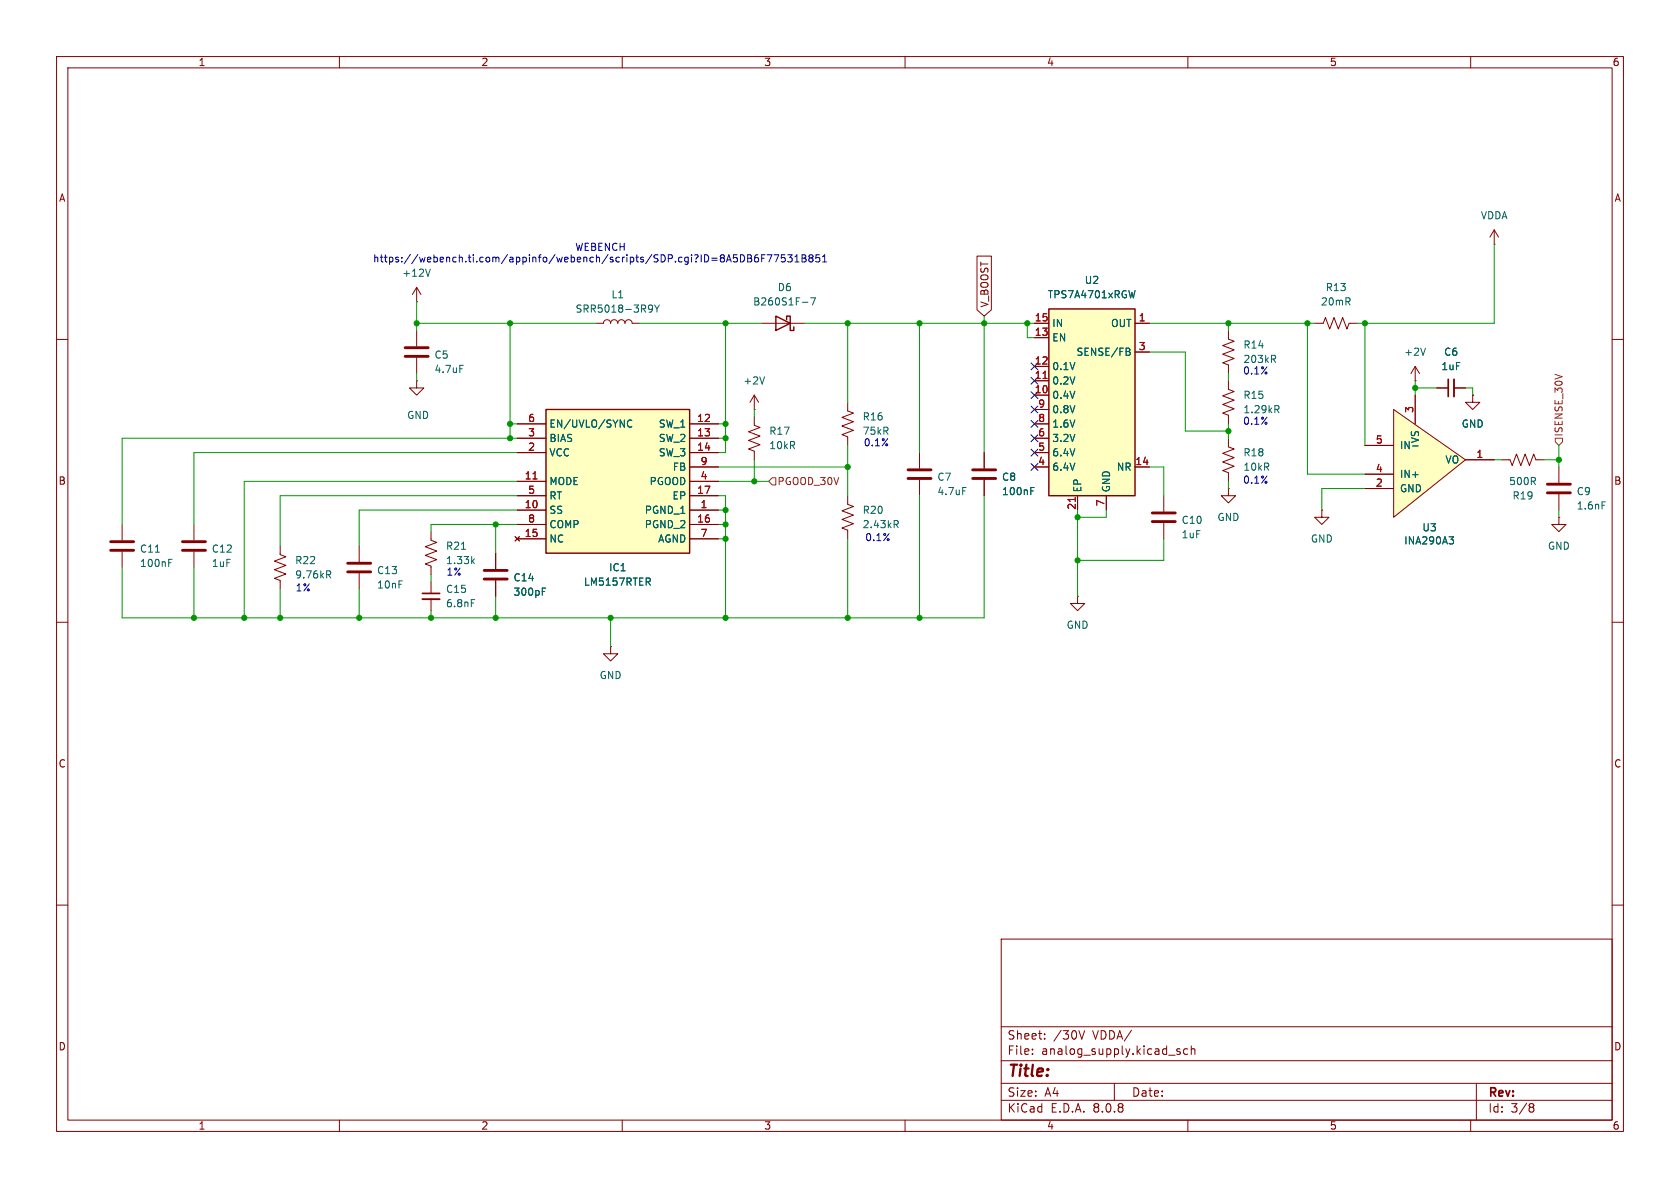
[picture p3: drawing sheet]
<svg xmlns="http://www.w3.org/2000/svg" width="297mm" height="210mm" viewBox="0 0 297 210" stroke-linecap="round" stroke-linejoin="round" font-family="sans-serif">
<g fill="none" stroke="#840000" stroke-width=".18">
<path d="M10 10h277v190h-277zM12 12h273v186h-273zM60 10v2M110 10v2M160 10v2M210 10v2M260 10v2M73.7 58.4v2.8M105.4 57.2h1.3a.64 .64 0 0 1 .6-.7 .64 .64 0 0 1 .6 .7 .64 .64 0 0 1 .7-.7 .64 .64 0 0 1 .6 .7 .64 .64 0 0 1 .7-.7 .64 .64 0 0 1 .6 .7 .64 .64 0 0 1 .6-.7 .64 .64 0 0 1 .7 .7h1.2M217.2 58.4v1.5l1 .4-2 .8 2 .7-2 .8 2 .8-2 .7 1 .4v1.5M232.4 57.2h1.5l.4-1.1 .8 2.1 .7-2.1 .8 2.1 .8-2.1 .7 2.1 .4-1h1.5M10 60h2"/>
<path d="M73.7 67.3v1.3h1.2l-1.2 1.3-1.3-1.3h1.3M73.7 67.3h.1M73.7 63.2v2.8M133.3 73.7v1.5l1.1 .4-2.1 .7 2.1 .8-2.1 .8 2.1 .7-2.1 .8 1 .4v1.5M285 60h2M21.6 92.7v2.8M21.6 97.5v2.8M63.5 96.5v2.8M76.2 94v1.5l1 .4-2 .7 2 .8-2 .8 2 .7-2 .8 1 .4v1.5M174 80v2.8M174 84.8v2.8M205.7 87.6v2.8"/>
<path d="M205.7 92.5v2.8M10 110h2M63.5 101.3v2.8M107.9 114.3v1.3h1.3l-1.3 1.2-1.2-1.2h1.2M107.9 114.3h.1M190.5 105.4v1.3h1.3l-1.3 1.3-1.3-1.3h1.3M190.5 105.4h.1M285 110h2M10 160h2M177 166h108v32h-108zM285 160h2M60 198v2"/>
<path d="M110 198v2M160 198v2M177 194.5h108M177 191.5h108M177 187.5h108M177 181.5h108M182.5 186.3v.1M182.5 185.5v.1M184.7 183.6v.1M184.7 182.8v.1M190.7 182.2l.5 1.5 .5-1.5M197 191.5v3"/>
<path d="M208.6 185.5l-.4-.1-.2 .2 .1 .2 .5 .2v.3h-.6M210 185.5l-.5-.1-.3 .3v.4l.2 .2h.6M210 198v2M210.6 185.5l.2-.1 .4 .1v.9M210.6 184.9v1.5M260 198v2M261 191.5v6.5M270.6 195.1l.4 .1 .2 .2-.3 .3M270.6 195.7h.3M270.9 195.7l.2 .2 .1 .4-.2 .2-.4 .1"/>
</g>
<path d="M71.6 63h4.1M71.6 61.5h4.1M19.6 97.3h4M19.6 95.8h4M61.5 99.6h4M172 84.6h4M172 83.1h4M203.7 92.2h4.1M203.7 90.7h4.1M61.5 101.1h4" fill="none" stroke="#840000" stroke-width=".51"/>
<g fill="none" stroke="#006464" stroke-width=".18">
<path d="M114.9 53.9l.4 .1a.84 .84 0 0 1-.3 1.2h-.2M115.4 54.5l-.3 .2h-.2M115.7 53.9l.4 .7M116.1 54.6v.6M116.6 53.9l-.5 .7M81.3 64.6h.6M225.1 63.5l.4 .6M225.3 62.8l.2 .3-.1 .3-.1 .1M27.5 97.6h.7M29.8 99.5h.5M29.8 98.9h.6M81.6 97.1h.7"/>
<path d="M83.5 99.2l.4 .4M83.9 98.8l-.5 .5M182.2 86.8h.5M182.2 86.2h.6"/>
</g>
<path d="M246.4 72.4l12.7 8.9-12.7 10.1z" fill="#ffffc2"/>
<path d="M241.3 78.7h5.1M246.4 72.4l12.7 8.9-12.7 10.1zM250.2 69.9v5M260.3 69.9v1.2h1.3l-1.3 1.3-1.2-1.3h1.2M260.3 69.9h.1M241.3 86.4h5.1M241.3 83.8h5.1M259.1 81.3h5.1" fill="none" stroke="#840000" stroke-width=".18"/>
<path d="M256.2 94.9h.8l-.5 .5M256.7 95.4l.3 .2v.3l-.3 .3" fill="none" stroke="#006464" stroke-width=".18"/>
<path d="M96.5 72.4h25.4v25.4h-25.4z" fill="#ffffc2"/>
<path d="M96.5 72.4h25.4v25.4h-25.4z" fill="none" stroke="#840000" stroke-width=".25"/>
<g fill="none" stroke="#840000" stroke-width=".18">
<path d="M73.7 53.3h.1M73.7 50.8l-.8 1.3M73.7 50.8v2.5M73.7 50.8l.7 1.3M91.4 74.9h5.1M91.4 77.5h5.1M121.9 74.9h5.1M121.9 77.5h5.1M217.2 77.5v1.5l1 .4-2 .7 2 .8-2 .8 2 .7-2 .8 1 .4v1.5M87.6 97.8v2.8M91.1 94.9l.7 .7M91.4 90.2h5.1"/>
<path d="M91.4 85.1h5.1M91.4 80h5.1M91.4 95.3h5.1M91.4 92.7h5.1M91.4 87.6h5.1M91.8 94.9l-.7 .7M121.9 90.2h5.1M121.9 85.1h5.1M121.9 80h5.1M121.9 95.3h5.1M121.9 92.7h5.1M121.9 87.6h5.1"/>
<path d="M121.9 82.6h5.1M265.4 81.3h1.6l.3 1 .8-2 .8 2 .7-2 .8 2 .7-2 .4 1h1.5M87.6 102.6v2.8"/>
</g>
<path d="M94.2 84.7h.7" fill="none" stroke="#a90000" stroke-width=".18"/>
<path d="M76.1 47.6l-.4 1.2M111.7 74.4a.6 .6 0 0 0-.8 .4 .6 .6 0 0 0 .6 .7l.2-.1M95.9 104.6h.4M95.9 104h.6M114.5 102.8l.5 .6M114.8 102.2l.2 .2-.2 .4" fill="none" stroke="#006464" stroke-width=".18"/>
<path d="M85.6 102.4h4.1M85.6 100.8h4.1" fill="none" stroke="#840000" stroke-width=".51"/>
<path d="M185.4 54.6h15.3v33h-15.3z" fill="#ffffc2"/>
<path d="M137.2 55.9l2.5 1.3-2.5 1.2zM139.1 56.5v-.6h.6v2.5h.6v-.6M185.4 54.6h15.3v33h-15.3z" fill="none" stroke="#840000" stroke-width=".25"/>
<g fill="none" stroke="#840000" stroke-width=".18">
<path d="M134.6 57.2h7.6M172.7 45.3h2.6v9.5l-1.3 1.1-1.3-1.1zM182.9 57.2h2.5M182.9 59.7h2.5M200.7 57.2h2.5M264.2 43.2h.1M264.2 40.6l-.8 1.3M264.2 40.6v2.6M264.2 40.6l.7 1.3M91.4 77.5h5.1M91.4 74.9h5.1M121.9 77.5h5.1"/>
<path d="M121.9 74.9h5.1M133.3 72.4h.1M133.3 69.9l-.7 1.2M133.3 69.9v2.5M133.3 69.9l.8 1.2M149.9 71.1v1.5l1 .4-2.1 .8 2.1 .7-2.1 .8 2.1 .8-2.1 .7 1.1 .4v1.5M182.9 69.9h2.5M182.9 67.3h2.5M182.9 64.8h2.5M182.9 77.5h2.5M182.9 74.9h2.5M182.9 72.4h2.5"/>
<path d="M200.7 62.2h2.5M217.2 67.3v1.5l1 .4-2 .8 2 .7-2 .8 2 .8-2 .7 1 .4v1.5M241.3 78.7h5.1M250.2 67.3h.1M250.2 64.8l-.8 1.2M250.2 64.8v2.5M250.2 69.9v5M250.2 64.8l.8 1.2M254 68.6h2M257 68.6h2.1M260.3 69.9h.1M34.3 92.7v2.8"/>
<path d="M34.3 97.5v2.8M49.5 96.5v1.5l1 .4-2 .8 2 .7-2 .8 2 .8-2 .7 1 .4v1.5M87.6 97.8v2.8M91.1 94.9l.7 .7M91.4 80h5.1M91.4 90.2h5.1M91.4 85.1h5.1M91.4 95.3h5.1M91.4 92.7h5.1M91.4 87.6h5.1M91.8 94.9l-.7 .7M121.9 82.6h5.1"/>
<path d="M121.9 80h5.1M121.9 90.2h5.1M121.9 85.1h5.1M121.9 95.3h5.1M121.9 92.7h5.1M121.9 87.6h5.1M149.9 87.6v1.6l1 .3-2.1 .8 2.1 .8-2.1 .7 2.1 .8-2.1 .7 1.1 .4v1.6M162.6 80v2.8M162.6 84.8v2.8M174 80v2.8M174 84.8v2.8M182.9 82.6h2.5"/>
<path d="M182.9 80h2.5M190.5 87.6v2.6M195.6 87.6v2.6M200.7 82.6h2.5M217.2 86.4v1.2h1.2l-1.2 1.3-1.3-1.3h1.3M217.2 86.4h.1M233.7 90.2v1.2h1.2l-1.2 1.3-1.3-1.3h1.3M233.7 90.2h.1M241.3 86.4h5.1M241.3 83.8h5.1M259.1 81.3h5.1M275.6 91.4v1.3h1.3l-1.3 1.3-1.3-1.3h1.3"/>
<path d="M275.6 91.4h.1M275.6 82.6v2.7M275.6 87.4v2.8M76.2 102.9v2M76.2 105.9v2.1M87.6 102.6v2.8"/>
</g>
<path d="M184.4 66.9h.7M94.2 84.7h.7M190.1 87.9v.8" fill="none" stroke="#a90000" stroke-width=".18"/>
<g fill="none" stroke="#006464" stroke-width=".18">
<path d="M141.9 53.4h.9M143.3 52.6h.9l-.6 1.3M200.7 51.4l-.3 1.2M111.7 74.4a.6 .6 0 0 0-.8 .4 .6 .6 0 0 0 .6 .7l.2-.1M135.2 66.6l-.5 1.3M199.5 61.5l.2 .3-.2 .3 .2 .2 .1 .3-.2 .2h-.5M225.7 72.4l.4 .6M225.9 71.7l.2 .2v.3l-.2 .2M252 61.5l-.4 1.3M158.4 92.7l.4 .6M158.6 92l.2 .3-.1 .3-.1 .1M170.2 86.2h.6"/>
<path d="M182.2 86.2h.6M182.2 86.8h.5M256.2 94.9h.8l-.5 .5M256.7 95.4l.3 .2v.3l-.3 .3M283.2 88.7h.6M58 101.6l.5 .6M58.2 100.9l.3 .3-.1 .3-.2 .1M83.3 106h.6M95.9 104.6h.4M95.9 104h.6M114.5 102.8l.5 .6M114.8 102.2l.2 .2-.2 .4"/>
</g>
<path d="M32.3 97.3h4M32.3 95.8h4M160.5 84.6h4.1M160.5 83.1h4.1M273.6 87.1h4M273.6 85.6h4" fill="none" stroke="#840000" stroke-width=".51"/>
<path d="M257 67.1v3M74.7 105.9h3" fill="none" stroke="#840000" stroke-width=".33"/>
<path d="M256 67.1v3M74.7 104.9h3" fill="none" stroke="#840000" stroke-width=".3"/>
<path d="M275 77.5h1.2v.6l-.6 .6-.6-.6zM136.5 84.5h.7v1.2h-.7l-.6-.6z" fill="none" stroke="#725600" stroke-width=".18"/>
<g fill="none" stroke="#0000c2" stroke-width=".18">
<path d="M130.9 45a.64 .64 0 0 1 .7 .7 .64 .64 0 0 1-.7 .6zM132.2 45h.4l.2 .3-.2 .3 .2 .2 .1 .3-.2 .2h-.5zM132.2 45.6h.4M134 45l-.4 .1a.86 .86 0 0 0 0 1.2l.5-.1v-.4l-.2-.3h-.3l-.2 .3M134.7 45.6h.4M135.3 45h-.6v1.3M135.6 45h.9l-.6 1.3M136.8 45h.9l-.6 1.3M138.8 45h-.6l-.1 .6 .2-.1 .4 .1 .1 .2v.4l-.2 .1-.5-.1M139.3 45h.7l-.4 .5 .4 .1v.6l-.2 .1-.5-.1M140.5 46.3h.7M140.5 45.4l.4-.4v1.3"/>
<path d="M141.8 45h.4l.3 .3-.3 .3 .3 .2v.3l-.2 .2h-.5zM141.8 45.6h.4M143.2 45.6l-.2-.3 .2-.3h.3l.2 .3-.2 .3M143.2 45.6l-.2 .2 .1 .4 .1 .1 .4-.1 .1-.1v-.3l-.2-.2M143.2 45.6h.3M144.9 45h-.6l-.1 .6 .2-.1 .4 .1 .1 .2v.4l-.2 .1-.5-.1M145.4 46.3h.7M145.4 45.4l.4-.4v1.3"/>
</g>
<g fill="none" stroke="#009600" stroke-width=".18">
<path d="M73.7 57.2h31.7M73.7 53.3v5.1M90.2 57.2v20.3M113 57.2h21.6M128.3 57.2v22.8h-1.3M142.2 57.2h40.7M149.9 57.2v13.9M162.6 57.2v22.8M174 55.9v24.1M181.6 57.2v2.5h1.3M203.2 57.2h29.2M217.2 57.2v1.2"/>
<path d="M231.1 57.2v26.6h10.2M241.3 57.2v21.5M264.2 43.2v14h-24.2M73.7 66v1.3M90.2 74.9h1.2M91.4 77.5h-69.8v15.2M127 74.9h1.3M127 77.5h1.3M133.3 72.4v1.3M149.9 78.7v8.9M203.2 62.2h6.3v14h7.7M217.2 66v1.3"/>
<path d="M217.2 74.9v2.6M250.2 67.3v2.6M250.2 68.6h3.8M259.1 68.6h1.2v1.3M275.6 78.7v3.9M87.6 92.7v5.1M91.4 92.7h-15.2v1.3M91.4 90.2h-27.9v6.3M91.4 87.6h-41.9v8.9M91.4 85.1h-48.2v24.1M91.4 80h-57.1v12.7M127 82.6h22.9"/>
<path d="M127 92.7h1.3M127 87.6h1.3v21.6M127 90.2h1.3M127 85.1h8.9M127 95.3h1.3M133.3 81.3v3.8M149.9 95.3v13.9M162.6 87.6v21.6M174 87.6v21.6h-152.4v-8.9M190.5 90.2v15.2M195.6 90.2v1.2h-5.1M203.2 82.6h2.5v5"/>
<path d="M205.7 95.3v3.8h-15.2M217.2 85.1v1.3M241.3 86.4h-7.6v3.8M264.2 81.3h1.2M273 81.3h2.6M275.6 90.2v1.2M34.3 100.3v8.9M49.5 104.1v5.1M63.5 104.1v5.1M76.2 101.6v1.3M76.2 108v1.2M87.6 105.4v3.8"/>
<path d="M107.9 109.2v5.1"/>
</g>
<g fill="none" stroke="#000084" stroke-width=".18">
<path d="M182.3 64.2l1.2 1.2M182.3 66.7l1.2 1.2M182.3 74.3l1.2 1.2M182.3 71.8l1.2 1.2M182.3 79.4l1.2 1.2M182.3 69.2l1.2 1.3M182.3 76.9l1.2 1.2M183.5 64.2l-1.2 1.2M183.5 66.7l-1.2 1.2M183.5 74.3l-1.2 1.2M183.5 71.8l-1.2 1.2M183.5 79.4l-1.2 1.2"/>
<path d="M183.5 69.2l-1.2 1.3M183.5 76.9l-1.2 1.2M182.3 81.9l1.2 1.3M183.5 81.9l-1.2 1.3"/>
</g>
<g fill="#009600" stroke="#009600" stroke-width=".18">
<circle cx="90.2" cy="57.2" r=".46"/>
<circle cx="128.3" cy="95.3" r=".46"/>
<circle cx="128.3" cy="109.2" r=".46"/>
<circle cx="107.9" cy="109.2" r=".46"/>
<circle cx="128.3" cy="74.9" r=".46"/>
<circle cx="128.3" cy="57.2" r=".46"/>
<circle cx="128.3" cy="77.5" r=".46"/>
<circle cx="181.6" cy="57.2" r=".46"/>
<circle cx="190.5" cy="91.4" r=".46"/>
<circle cx="190.5" cy="99.1" r=".46"/>
<circle cx="217.2" cy="76.2" r=".46"/>
<circle cx="174" cy="57.2" r=".46"/>
<circle cx="162.6" cy="57.2" r=".46"/>
<circle cx="87.6" cy="109.2" r=".46"/>
<circle cx="73.7" cy="57.2" r=".46"/>
<circle cx="87.6" cy="92.7" r=".46"/>
<circle cx="90.2" cy="77.5" r=".46"/>
<circle cx="90.2" cy="74.9" r=".46"/>
<circle cx="149.9" cy="57.2" r=".46"/>
<circle cx="250.2" cy="68.6" r=".46"/>
<circle cx="241.3" cy="57.2" r=".46"/>
<circle cx="231.1" cy="57.2" r=".46"/>
<circle cx="217.2" cy="57.2" r=".46"/>
<circle cx="275.6" cy="81.3" r=".46"/>
<circle cx="128.3" cy="90.2" r=".46"/>
<circle cx="128.3" cy="92.7" r=".46"/>
<circle cx="162.6" cy="109.2" r=".46"/>
<circle cx="149.9" cy="109.2" r=".46"/>
<circle cx="133.3" cy="85.1" r=".46"/>
<circle cx="149.9" cy="82.6" r=".46"/>
<circle cx="49.5" cy="109.2" r=".46"/>
<circle cx="63.5" cy="109.2" r=".46"/>
<circle cx="76.2" cy="109.2" r=".46"/>
<circle cx="43.2" cy="109.2" r=".46"/>
<circle cx="34.3" cy="109.2" r=".46"/>
</g>
<text font-size="2.8" fill="#840000" x="178" y="190.9">Title:</text>
<g font-size="2.1" fill="#840000">
<text x="178" y="184">Sheet:</text>
<text x="186.2" y="184">/30V</text>
<text x="193.2" y="184">VDDA/</text>
<text x="178" y="186.7">File:</text>
<text x="184.1" y="186.7">analog_supply.kicad_sch</text>
<text x="178" y="196.9">KiCad</text>
<text x="178" y="194.1">Size:</text>
<text x="184.7" y="194.1">A4</text>
<text x="185.7" y="196.9">E.D.A.</text>
<text x="193.3" y="196.9">8.0.8</text>
<text x="200" y="194.1">Date:</text>
<text x="263" y="194.3">Rev:</text>
<text x="263" y="196.9">Id:</text>
<text x="267.1" y="196.9">3/8</text>
</g>
<g font-size="1.8" fill="#840000">
<text x="35" y="11.9">1</text>
<text x="85" y="11.9">2</text>
<text x="135" y="11.9">3</text>
<text x="185" y="11.9">4</text>
<text x="235" y="11.9">5</text>
<text x="285" y="11.9">6</text>
<text x="10.3" y="35.9">A</text>
<text x="285.3" y="35.9">A</text>
<text x="174.9" y="54.5" transform="rotate(-90 174.9 54.5)">V_BOOST</text>
<text x="10.3" y="85.9">B</text>
<text x="285.3" y="85.9">B</text>
<text x="10.3" y="135.9">C</text>
<text x="285.3" y="135.9">C</text>
<text x="10.3" y="185.9">D</text>
<text x="285.3" y="185.9">D</text>
<text x="35" y="199.9">1</text>
<text x="85" y="199.9">2</text>
<text x="135" y="199.9">3</text>
<text x="185" y="199.9">4</text>
<text x="235" y="199.9">5</text>
<text x="285" y="199.9">6</text>
</g>
<g font-size="1.8" fill="#006464">
<text x="261.7" y="39">VDDA</text>
<text x="71" y="49.1">+12V</text>
<text x="108" y="52.9">L1</text>
<text x="137.4" y="51.7">D6</text>
<text x="185.1" y="52.9">TPS7A4701xRGW</text>
<text x="191.7" y="50.4">U2</text>
<text x="234.3" y="51.7">R13</text>
<text x="101.6" y="55.5">SRR5018-3R9Y</text>
<text x="133.1" y="54.2">B260S1F-7</text>
<text x="185.9" y="58">IN</text>
<text x="196.3" y="58">OUT</text>
<text x="233.4" y="54.2">20mR</text>
<text x="76.7" y="63.6">C5</text>
<text x="185.9" y="65.6">0.1V</text>
<text x="185.9" y="60.6">EN</text>
<text x="190.2" y="63.1">SENSE/FB</text>
<text x="219.7" y="61.8">R14</text>
<text x="219.7" y="64.4">203kR</text>
<text x="248.2" y="63.1">+2V</text>
<text x="254.7" y="65.6">1uF</text>
<text x="255.2" y="63.1">C6</text>
<text x="76.7" y="66.1">4.7uF</text>
<text x="131.3" y="68.2">+2V</text>
<text x="185.9" y="70.7">0.4V</text>
<text x="185.9" y="68.2">0.2V</text>
<text x="219.7" y="70.7">R15</text>
<text x="71.9" y="74.3">GND</text>
<text x="97" y="75.8">EN/UVLO/SYNC</text>
<text x="116.4" y="75.8">SW_1</text>
<text x="135.9" y="77.1">R17</text>
<text x="152.4" y="77.1">75kR</text>
<text x="152.4" y="74.5">R16</text>
<text x="185.9" y="75.8">1.6V</text>
<text x="185.9" y="73.3">0.8V</text>
<text x="219.7" y="73.3">1.29kR</text>
<text x="258.3" y="75.8">GND</text>
<text x="97" y="80.9">VCC</text>
<text x="97" y="78.3">BIAS</text>
<text x="116.4" y="78.3">SW_2</text>
<text x="116.4" y="80.9">SW_3</text>
<text x="118.9" y="83.4">FB</text>
<text x="135.9" y="79.6">10kR</text>
<text x="185.9" y="83.4">6.4V</text>
<text x="185.9" y="80.9">6.4V</text>
<text x="185.9" y="78.3">3.2V</text>
<text x="197.3" y="83.4">NR</text>
<text x="219.7" y="83.4">10kR</text>
<text x="219.7" y="80.9">R18</text>
<text x="247.4" y="79.6">IN-</text>
<text x="251.1" y="78.4" transform="rotate(-90 251.1 78.4)">VS</text>
<text x="255.4" y="82.1">VO</text>
<text x="97" y="86">MODE</text>
<text x="97" y="88.5">RT</text>
<text x="114.7" y="86">PGOOD</text>
<text x="118.8" y="88.5">EP</text>
<text x="165.6" y="85.2">C7</text>
<text x="165.6" y="87.7">4.7uF</text>
<text x="177" y="85.2">C8</text>
<text x="177" y="87.7">100nF</text>
<text x="191.4" y="87.1" transform="rotate(-90 191.4 87.1)">EP</text>
<text x="196.4" y="87.1" transform="rotate(-90 196.4 87.1)">GND</text>
<text x="247.4" y="87.2">GND</text>
<text x="247.4" y="84.7">IN+</text>
<text x="266.7" y="86">500R</text>
<text x="267.3" y="88.5">R19</text>
<text x="278.6" y="87.7">C9</text>
<text x="97" y="91">SS</text>
<text x="97" y="93.6">COMP</text>
<text x="113.9" y="91">PGND_1</text>
<text x="113.9" y="93.6">PGND_2</text>
<text x="152.4" y="91">R20</text>
<text x="152.4" y="93.6">2.43kR</text>
<text x="208.8" y="95.4">1uF</text>
<text x="208.8" y="92.8">C10</text>
<text x="215.1" y="92.3">GND</text>
<text x="251.4" y="94.1">U3</text>
<text x="278.6" y="90.3">1.6nF</text>
<text x="24.6" y="100.4">100nF</text>
<text x="24.6" y="97.9">C11</text>
<text x="37.3" y="100.4">1uF</text>
<text x="37.3" y="97.9">C12</text>
<text x="52.1" y="99.9">R22</text>
<text x="66.6" y="101.7">C13</text>
<text x="78.7" y="97.4">R21</text>
<text x="78.7" y="99.9">1.33k</text>
<text x="97" y="96.1">NC</text>
<text x="107.6" y="101.2">IC1</text>
<text x="116.2" y="96.1">AGND</text>
<text x="231.6" y="96.1">GND</text>
<text x="248.2" y="96.4">INA290A3</text>
<text x="273.6" y="97.4">GND</text>
<text x="52.1" y="102.5">9.76kR</text>
<text x="66.6" y="104.2">10nF</text>
<text x="78.7" y="105">C15</text>
<text x="78.7" y="107.5">6.8nF</text>
<text x="90.7" y="105.5">300pF</text>
<text x="90.7" y="103">C14</text>
<text x="103.1" y="103.7">LM5157RTER</text>
<text x="188.5" y="111.4">GND</text>
<text x="105.9" y="120.2">GND</text>
</g>
<g font-size="1.8" fill="#0000c2">
<text x="65.9" y="46.6">https://webench.ti.com/appinfo/webench/scripts/SDP.cgi?ID=8A5DB6F77531B851</text>
<text x="101.6" y="44.5">WEBENCH</text>
<text x="219.7" y="66.4">0.1%</text>
<text x="219.7" y="75.3">0.1%</text>
<text x="152.6" y="79.1">0.1%</text>
<text x="219.7" y="85.7">0.1%</text>
<text x="152.9" y="95.9">0.1%</text>
<text x="78.8" y="102">1%</text>
<text x="52.2" y="104.8">1%</text>
</g>
<g font-size="1.8" fill="#a90000">
<text x="182.8" y="59.4">13</text>
<text x="182.8" y="56.9">15</text>
<text x="201.2" y="56.9">1</text>
<text x="182.8" y="64.5">12</text>
<text x="201.2" y="62">3</text>
<text x="182.8" y="69.6">10</text>
<text x="182.8" y="67.1">11</text>
<text x="93.3" y="77.2">3</text>
<text x="93.3" y="74.7">6</text>
<text x="123.1" y="74.7">12</text>
<text x="123.1" y="77.2">13</text>
<text x="183.4" y="77.2">6</text>
<text x="183.4" y="74.7">8</text>
<text x="183.4" y="72.1">9</text>
<text x="249.9" y="73.1" transform="rotate(-90 249.9 73.1)">3</text>
<text x="93.3" y="79.8">2</text>
<text x="123.1" y="79.8">14</text>
<text x="123.8" y="82.3">9</text>
<text x="183.4" y="82.3">4</text>
<text x="183.4" y="79.8">5</text>
<text x="200.6" y="82.3">14</text>
<text x="243.1" y="83.6">4</text>
<text x="243.1" y="78.5">5</text>
<text x="260.9" y="81">1</text>
<text x="92.7" y="89.9">10</text>
<text x="92.7" y="84.8">11</text>
<text x="93.3" y="87.4">5</text>
<text x="123.1" y="87.4">17</text>
<text x="123.8" y="89.9">1</text>
<text x="123.8" y="84.8">4</text>
<text x="195.3" y="89.6" transform="rotate(-90 195.3 89.6)">7</text>
<text x="243.1" y="86.1">2</text>
<text x="92.7" y="95">15</text>
<text x="93.3" y="92.5">8</text>
<text x="123.1" y="92.5">16</text>
<text x="123.8" y="95">7</text>
<text x="190.2" y="90.2" transform="rotate(-90 190.2 90.2)">21</text>
</g>
<g font-size="1.8" fill="#725600">
<text x="276.5" y="77.3" transform="rotate(-90 276.5 77.3)">ISENSE_30V</text>
<text x="137.4" y="86">PGOOD_30V</text>
</g>
</svg>
